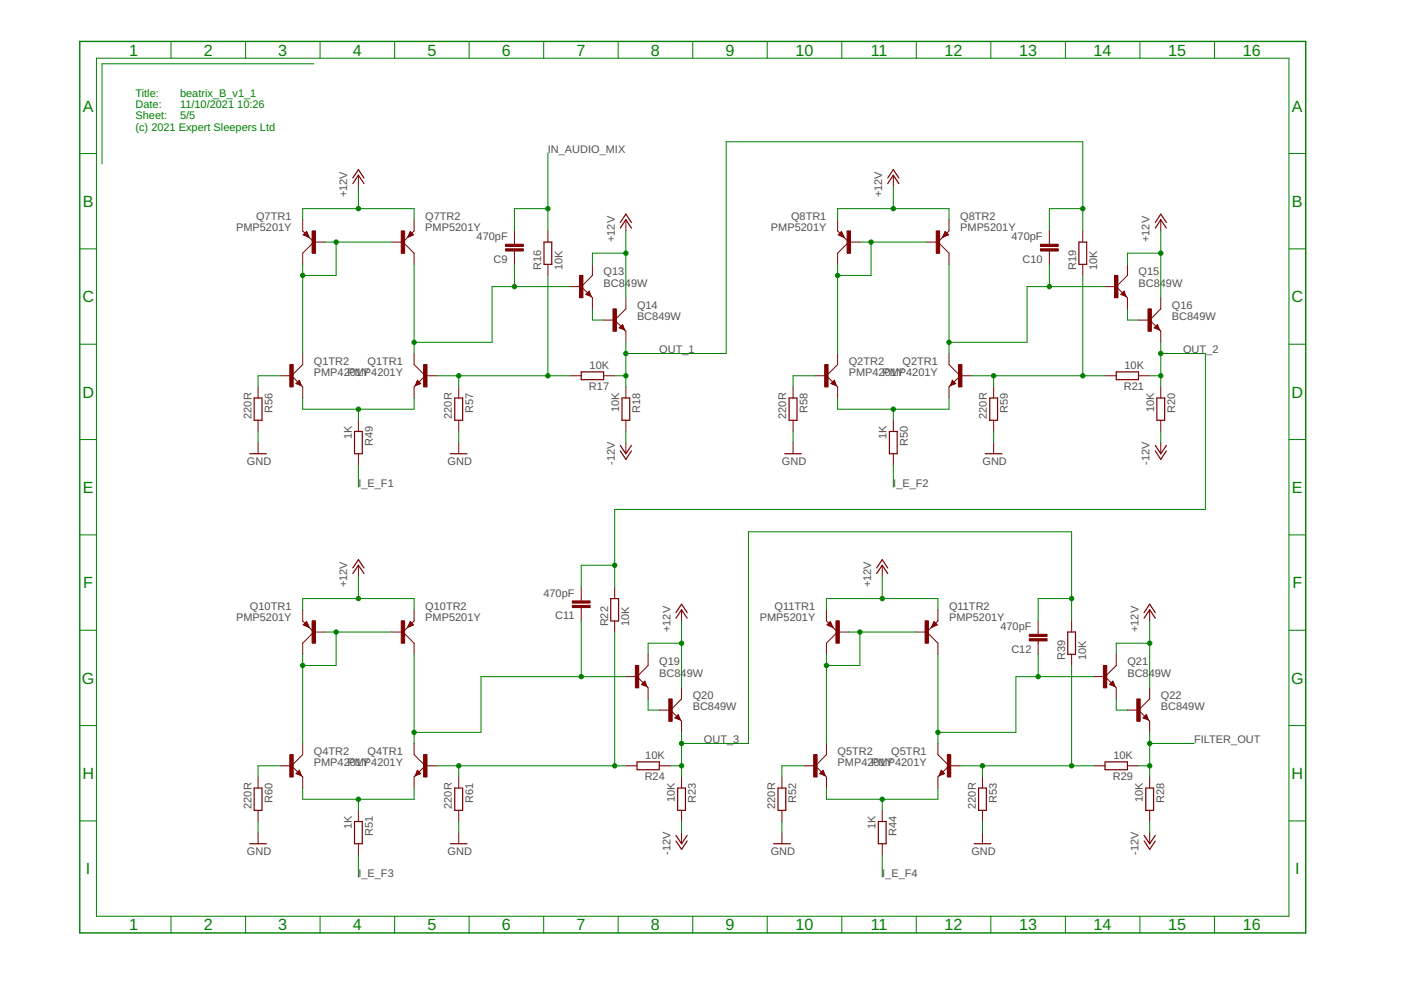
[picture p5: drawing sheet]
<svg xmlns="http://www.w3.org/2000/svg" width="297mm" height="210mm" viewBox="0 0 297 210" stroke-linecap="round" stroke-linejoin="round" font-family="sans-serif">
<g fill="none" stroke="#800000" stroke-width=".25">
<path d="M74.8 38.9l1.2-1.8 1.2 1.8M74.8 37.7l1.2-1.7 1.2 1.7M188.2 38.9l1.2-1.8 1.2 1.8M188.2 37.7l1.2-1.7 1.2 1.7M64.5 49.8l.5-.5 .3 .8zM65 49.6l-.2 .2M87 49.3l.4 .5-.8 .3zM87 49.6l.2 .2M115.3 51.3h1.7v4.7h-1.7zM131.5 48.4l1.2-1.8 1.2 1.8M131.5 47.2l1.2-1.8 1.2 1.8M178.4 49.3l.4 .8-.9-.3z"/>
<path d="M178.4 49.6l-.2 .2M200.4 49.3l.5 .5-.9 .3zM200.4 49.6l.2 .2M228.7 51.3h1.7v4.7h-1.7zM244.9 48.4l1.2-1.8 1.2 1.8M244.9 47.2l1.2-1.8 1.2 1.8M123.2 78.8h4.8v1.7h-4.8zM124.4 62.4l.5-.4 .2 .7zM124.9 62.2l-.2 .2M131.5 69.5l.5-.5 .2 .7zM132 69.3l-.3 .2M236.7 78.8h4.7v1.7h-4.7z"/>
<path d="M238.3 62l.2 .7-.7-.3zM238.3 62.2l-.2 .2M245.4 69l.2 .7-.7-.2zM245.4 69.3l-.2 .2M52.9 96.2h3.6M53.9 84.4h1.6v4.7h-1.6zM63.5 80.9l.2 .7-.7-.3zM63.5 81.1l-.3 .2M75.2 91.5h1.6v4.7h-1.6zM88.5 80.9l.5 .4-.7 .3zM88.5 81.1l.3 .2M95.5 96.2h3.5"/>
<path d="M96.4 84.4h1.7v4.7h-1.7zM131.5 94.4l1.2 1.8 1.2-1.8M131.5 95.6l1.2 1.8 1.2-1.8M131.9 84.4h1.6v4.7h-1.6zM166.4 96.2h3.5M167.3 84.4h1.7v4.7h-1.7zM176.4 81.3l.5-.4 .2 .7zM176.9 81.1l-.3 .2M188.6 91.5h1.6v4.7h-1.6zM201.9 80.9l.5 .4-.7 .3zM201.9 81.1l.3 .2M208.9 96.2h3.5"/>
<path d="M209.8 84.4h1.7v4.7h-1.7zM244.9 94.4l1.2 1.8 1.2-1.8M244.9 95.6l1.2 1.8 1.2-1.8M245.3 84.4h1.6v4.7h-1.6zM65 132l.3 .8-.8-.3zM65 132.2l-.2 .3M74.8 121.6l1.2-1.8 1.2 1.8M74.8 120.4l1.2-1.7 1.2 1.7M87 132l.4 .5-.8 .3zM87 132.2l.2 .3M129.5 126.9h1.6v4.8h-1.6zM143.3 131.1l1.2-1.8 1.2 1.8"/>
<path d="M143.3 129.9l1.2-1.8 1.2 1.8M176 132l.4 .8-.8-.3zM176 132.2l-.2 .3M185.9 121.6l1.1-1.8 1.2 1.8M185.9 120.4l1.1-1.7 1.2 1.7M198 132l.5 .5-.8 .3zM198 132.2l.3 .3M226.4 134h1.6v4.7h-1.6zM242.6 131.1l1.2-1.8 1.1 1.8M242.6 129.9l1.2-1.8 1.1 1.8M136.2 145.1l.5-.4 .2 .7zM136.7 144.9l-.2 .2"/>
<path d="M143.8 151.7l.2 .7-.7-.2zM143.8 152l-.2 .2M235.9 144.7l.3 .7-.7-.3zM235.9 144.9l-.2 .2M243 151.7l.3 .7-.7-.2zM243 152l-.2 .2M52.9 178.9h3.6M53.9 167.1h1.6v4.7h-1.6zM63.5 163.6l.2 .7-.7-.3zM63.5 163.8l-.3 .2M75.2 174.2h1.6v4.7h-1.6zM88.5 163.6l.5 .4-.7 .3z"/>
<path d="M88.5 163.8l.3 .2M95.5 178.9h3.5M96.4 167.1h1.7v4.7h-1.7zM135.1 161.5h4.7v1.7h-4.7zM143.3 177.1l1.2 1.8 1.2-1.8M143.3 178.3l1.2 1.8 1.2-1.8M143.7 167.1h1.6v4.7h-1.6zM164 178.9h3.6M165 167.1h1.6v4.7h-1.6zM174.5 163.6l.3 .7-.7-.3zM174.5 163.8l-.2 .2M186.2 174.2h1.7v4.7h-1.7z"/>
<path d="M199.6 163.6l.4 .4-.7 .3zM199.6 163.8l.2 .2M206.5 178.9h3.6M207.5 167.1h1.6v4.7h-1.6zM234.3 161.5h4.7v1.7h-4.7zM242.6 177.1l1.2 1.8 1.1-1.8M242.6 178.3l1.2 1.8 1.1-1.8M242.9 167.1h1.7v4.7h-1.7z"/>
</g>
<g fill="none" stroke="#800000" stroke-width=".21">
<path d="M76 37.1v2.4M189.4 37.1v2.4M64.2 46.6v2.4l1.4 1.4M64.3 49.8l.7-.7 .6 1.3zM65.6 50.4l.9 .9M66.5 51.3l-2.3 2.4v2.3M66.5 51.3h2.4M83.1 51.3h2.3M85.4 51.3l2.4 2.4v2.3M86.4 50.4l-1 .9M87 49.1l.7 .7-1.3 .6zM87.8 46.6v2.4l-1.4 1.4"/>
<path d="M109.1 49v2.8M109.1 53.2v2.8M116.2 49v2.3M116.2 56v2.4M125.6 56v2.4l-2.4 2.4M132.7 46.6v2.4M177.6 46.6v2.4l2.4 2.3M178.4 49.1l.6 1.3-1.3-.6zM180 51.3h2.3M180 51.3l-2.4 2.4v2.3M196.5 51.3h2.4M198.9 51.3l2.3 2.4v2.3"/>
<path d="M199.8 50.4l-.9 .9M200.4 49.1l.7 .7-1.3 .6zM201.2 46.6v2.4l-1.4 1.4M222.5 49v2.8M222.5 53.2v2.8M229.6 49v2.3M229.6 56v2.4M239 56v2.4l-2.3 2.4M246.1 46.6v2.4M59.4 79.7h2.4M61.8 79.7l2.4 2.3v2.4M64.2 75v2.3l-2.4 2.4"/>
<path d="M87.8 75v2.3l2.4 2.4M90.2 79.7l-2.2 2.1M90.2 79.7h2.3M120.9 79.7h2.3M120.9 60.8h2.3M123.2 60.8l2.2 2.1M124.2 62.4l.7-.7 .5 1.2zM125.4 62.9l.2 .2v2.4M128 79.7h2.3M128 67.9h2.3M130.3 67.9l2.4 2.3v2.4M131.3 69.5l.7-.7 .5 1.2z"/>
<path d="M132.7 63.1v2.4l-2.4 2.4M172.9 79.7h2.3M175.2 79.7l2.2 2.1M177.6 75v2.3l-2.4 2.4M201.2 75v2.3l2.4 2.4M203.6 79.7h2.4M203.6 79.7l-2.4 2.3v2.4M234.3 79.7h2.4M234.3 60.8h2.4M236.7 60.8l2.3 2.3v2.4M238.3 61.7l.5 1.2-1.2-.5zM241.4 79.7h2.4"/>
<path d="M241.4 67.9h2.4M243.8 67.9l2.3 2.3v2.4M244.7 69.5l.7-.7 .5 1.2zM246.1 63.1v2.4l-2.3 2.4M54.7 82v2.4M54.7 89.1v2.4M54.7 93.9v2.3M63.5 80.6l.4 1.2-1.1-.5zM76 89.1v2.4M76 96.2v2.4M88 81.8l-.2 .2v2.4M88.5 80.6l.7 .7-1.2 .5z"/>
<path d="M97.3 82v2.4M97.3 89.1v2.4M97.3 93.9v2.3M132.7 82v2.4M132.7 89.1v2.4M132.7 93.9v2.3M168.1 82v2.4M168.1 89.1v2.4M168.1 93.9v2.3M176.2 81.3l.7-.7 .5 1.2zM177.4 81.8l.2 .2v2.4M189.4 89.1v2.4"/>
<path d="M189.4 96.2v2.4M201.9 80.6l.7 .7-1.1 .5zM210.7 82v2.4M210.7 89.1v2.4M210.7 93.9v2.3M246.1 82v2.4M246.1 89.1v2.4M246.1 93.9v2.3M76 119.8v2.4M187 119.8v2.4M64.2 129.3v2.4l2.3 2.3M64.3 132.5l.7-.7 .6 1.3z"/>
<path d="M66.5 134l-2.3 2.4v2.3M66.5 134h2.4M83.1 134h2.3M85.4 134l2.4 2.4v2.3M86.4 133.1l-1 .9M87 131.8l.7 .7-1.3 .6zM87.8 129.3v2.4l-1.4 1.4M123.2 124.6v2.8M123.2 128.8v2.9M130.3 124.6v2.3M130.3 131.7v2.3M137.4 138.7v2.4l-2.3 2.4"/>
<path d="M144.5 129.3v2.4M175.2 129.3v2.4l1.4 1.4M176 131.8l.6 1.3-1.3-.6zM176.6 133.1l1 .9M177.6 134h2.4M177.6 134l-2.4 2.4v2.3M194.1 134h2.4M196.5 134l2.4 2.4v2.3M197.4 133.1l-.9 .9M198 131.8l.7 .7-1.3 .6zM198.9 129.3v2.4l-1.5 1.4M220.1 131.7v2.8"/>
<path d="M220.1 135.9v2.8M227.2 131.7v2.3M227.2 138.7v2.4M236.7 138.7v2.4l-2.4 2.4M243.8 129.3v2.4M64.2 157.6v2.4l-2.4 2.4M87.8 157.6v2.4l2.4 2.4M132.7 143.5h2.4M135.1 143.5l2.3 2.3v2.4M136.7 144.4l.5 1.2-1.2-.5zM139.8 150.6h2.4M142.2 150.6l2.3 2.3v2.4"/>
<path d="M143.8 151.5l.5 1.2-1.2-.5zM144.5 145.8v2.4l-2.3 2.4M175.2 157.6v2.4l-2.3 2.4M198.9 157.6v2.4l2.3 2.4M231.9 143.5h2.4M234.3 143.5l2.4 2.3v2.4M235.9 144.4l.5 1.2-1.2-.5zM239 150.6h2.4M241.4 150.6l2.1 2.1M243 151.5l.5 1.2-1.2-.5zM243.5 152.7l.3 .2v2.4M243.8 145.8v2.4l-2.4 2.4"/>
<path d="M54.7 164.7v2.4M54.7 171.8v2.4M54.7 176.5v2.4M59.4 162.4h2.4M61.8 162.4l2.1 2.1M63.5 163.3l.4 1.2-1.1-.5zM63.9 164.5l.3 .2v2.4M76 171.8v2.4M76 178.9v2.4M88.5 163.3l.7 .7-1.2 .5zM90.2 162.4l-2.4 2.3v2.4M90.2 162.4h2.3"/>
<path d="M97.3 164.7v2.4M97.3 171.8v2.4M97.3 176.5v2.4M132.7 162.4h2.4M139.8 162.4h2.4M144.5 164.7v2.4M144.5 171.8v2.4M144.5 176.5v2.4M165.8 164.7v2.4M165.8 171.8v2.4M165.8 176.5v2.4M170.5 162.4h2.4"/>
<path d="M172.9 162.4l2.3 2.3v2.4M174.5 163.3l.5 1.2-1.2-.5zM187 171.8v2.4M187 178.9v2.4M199.6 163.3l.7 .7-1.2 .5zM201.2 162.4h2.4M201.2 162.4l-2.3 2.3v2.4M208.3 164.7v2.4M208.3 171.8v2.4M208.3 176.5v2.4M231.9 162.4h2.4M239 162.4h2.4"/>
<path d="M243.8 164.7v2.4M243.8 171.8v2.4M243.8 176.5v2.4"/>
</g>
<g fill="#800000" stroke="#800000" stroke-width=".21">
<path d="M66.2 49h.7v4.7h-.7z"/>
<path d="M85.1 49h.7v4.7h-.7z"/>
<path d="M89.8 77.3h.7v4.7h-.7z"/>
<path d="M61.4 77.3h.8v4.7h-.8z"/>
<path d="M122.9 58.4h.7v4.7h-.7z"/>
<path d="M130 65.5h.7v4.7h-.7z"/>
<path d="M107.2 51.8h3.8v.5h-3.8z"/>
<path d="M107.2 52.7h3.8v.5h-3.8z"/>
<path d="M179.6 49h.7v4.7h-.7z"/>
<path d="M198.5 49h.7v4.7h-.7z"/>
<path d="M203.2 77.3h.7v4.7h-.7z"/>
<path d="M174.9 77.3h.7v4.7h-.7z"/>
<path d="M236.3 58.4h.7v4.7h-.7z"/>
<path d="M243.4 65.5h.7v4.7h-.7z"/>
<path d="M220.6 51.8h3.8v.5h-3.8z"/>
<path d="M220.6 52.7h3.8v.5h-3.8z"/>
<path d="M66.2 131.6h.7v4.8h-.7z"/>
<path d="M85.1 131.6h.7v4.8h-.7z"/>
<path d="M89.8 160h.7v4.7h-.7z"/>
<path d="M61.4 160h.8v4.7h-.8z"/>
<path d="M134.7 141.1h.7v4.7h-.7z"/>
<path d="M141.8 148.2h.7v4.7h-.7z"/>
<path d="M121.3 127.4h3.8v.5h-3.8z"/>
<path d="M121.3 128.4h3.8v.4h-3.8z"/>
<path d="M177.2 131.6h.7v4.8h-.7z"/>
<path d="M196.1 131.6h.7v4.8h-.7z"/>
<path d="M200.9 160h.7v4.7h-.7z"/>
<path d="M172.5 160h.7v4.7h-.7z"/>
<path d="M233.9 141.1h.8v4.7h-.8z"/>
<path d="M241 148.2h.7v4.7h-.7z"/>
<path d="M218.2 134.5h3.8v.5h-3.8z"/>
<path d="M218.2 135.4h3.8v.5h-3.8z"/>
</g>
<path d="M16.9 8.8h259.9v189h-259.9z" fill="none" stroke="#008000" stroke-width=".3"/>
<g fill="none" stroke="#008000" stroke-width=".21">
<path d="M20.4 12.3h252.9v182h-252.9zM36.3 8.8v3.5M52.1 8.8v3.5M66.5 13.5h-44.9v21.3M67.9 8.8v3.5M83.7 8.8v3.5M99.5 8.8v3.5M115.3 8.8v3.5M131.1 8.8v3.5M146.9 8.8v3.5M162.7 8.8v3.5M178.5 8.8v3.5"/>
<path d="M194.3 8.8v3.5M210.1 8.8v3.5M225.9 8.8v3.5M241.7 8.8v3.5M257.5 8.8v3.5M16.9 32.6h3.5M76 39.5v4.7M116.2 32.4v16.6M189.4 39.5v4.7M273.3 32.6h3.5M16.9 52.8h3.5M64.2 46.6v-2.4h23.6v2.4"/>
<path d="M64.2 56v19M68.9 51.3h14.2M71.3 51.3v7.1h-7.1M87.8 56v19M109.1 56v4.8M116.2 44.2h-7.1v4.8M116.2 58.4v21.3M132.7 49v14.1M132.7 53.7h-7.1v2.3M177.6 46.6v-2.4h23.6v2.4M177.6 56v19M182.3 51.3h14.2"/>
<path d="M184.7 51.3v7.1h-7.1M201.2 56v19M222.5 56v4.8M229.6 44.2h-7.1v4.8M229.6 49v-18.9h-75.6v44.9h-21.3M229.6 58.4v21.3M246.1 49v14.1M246.1 53.7h-7.1v2.3M273.3 52.8h3.5M16.9 73h3.5M59.4 79.7h-4.7v2.3M92.5 79.7h28.4"/>
<path d="M97.3 79.7v2.3M120.9 60.8h-16.6v11.8h-16.5M125.6 65.5v2.4h2.4M130.3 79.7h2.4M132.7 72.6v9.4M172.9 79.7h-4.8v2.3M206 79.7h28.3M210.7 79.7v2.3M234.3 60.8h-16.5v11.8h-16.6M239 65.5v2.4h2.4M243.8 79.7h2.3M246.1 72.6v9.4"/>
<path d="M246.1 75h9.5v33h-125.3v16.6M273.3 73h3.5M16.9 93.2h3.5M54.7 91.5v2.4M64.2 84.4v2.4h23.6v-2.4M76 86.8v2.3M76 98.6v4.7M97.3 91.5v2.4M132.7 91.5v2.4M168.1 91.5v2.4M177.6 84.4v2.4h23.6v-2.4M189.4 86.8v2.3"/>
<path d="M189.4 98.6v4.7M210.7 91.5v2.4M246.1 91.5v2.4M273.3 93.2h3.5M16.9 113.4h3.5M130.3 119.8h-7.1v4.8M273.3 113.4h3.5M16.9 133.6h3.5M64.2 129.3v-2.4h23.6v2.4M64.2 138.7v18.9M68.9 134h14.2M71.3 134v7.1h-7.1"/>
<path d="M76 122.2v4.7M87.8 138.7v18.9M123.2 131.7v11.8M130.3 134v28.4M144.5 131.7v14.1M144.5 136.4h-7.1v2.3M175.2 129.3v-2.4h23.7v2.4M175.2 138.7v18.9M180 134h14.1M182.3 134v7.1h-7.1M187 122.2v4.7M198.9 138.7v18.9"/>
<path d="M220.1 138.7v4.8M227.2 126.9h-7.1v4.8M227.2 131.7v-18.9h-68.5v44.8h-14.2M243.8 131.7v14.1M243.8 136.4h-7.1v2.3M273.3 133.6h3.5M16.9 153.8h3.5M132.7 143.5h-30.7v11.8h-14.2M137.4 148.2v2.4h2.4M144.5 155.3v9.4M227.2 141.1v21.3M231.9 143.5h-16.5v11.8h-16.5"/>
<path d="M236.7 148.2v2.4h2.3M243.8 155.3v9.4M243.8 157.6h9.4M273.3 153.8h3.5M16.9 174.1h3.5M54.7 174.2v2.3M59.4 162.4h-4.7v2.3M64.2 167.1v2.4h23.6v-2.4M76 169.5v2.3M92.5 162.4h40.2M97.3 162.4v2.3M97.3 174.2v2.3"/>
<path d="M142.2 162.4h2.3M144.5 174.2v2.3M165.8 174.2v2.3M170.5 162.4h-4.7v2.3M175.2 167.1v2.4h23.7v-2.4M187 169.5v2.3M203.6 162.4h28.3M208.3 162.4v2.3M208.3 174.2v2.3M241.4 162.4h2.4M243.8 174.2v2.3M273.3 174.1h3.5"/>
<path d="M36.3 194.3v3.5M52.1 194.3v3.5M67.9 194.3v3.5M76 181.3v4.7M83.7 194.3v3.5M99.5 194.3v3.5M115.3 194.3v3.5M131.1 194.3v3.5M146.9 194.3v3.5M162.7 194.3v3.5M178.5 194.3v3.5M187 181.3v4.7"/>
<path d="M194.3 194.3v3.5M210.1 194.3v3.5M225.9 194.3v3.5M241.7 194.3v3.5M257.5 194.3v3.5"/>
</g>
<g fill="#008000" stroke="#008000" stroke-width=".21">
<circle cx="76" cy="44.2" r=".47"/>
<circle cx="132.7" cy="53.7" r=".47"/>
<circle cx="189.4" cy="44.2" r=".47"/>
<circle cx="246.1" cy="53.7" r=".47"/>
<circle cx="76" cy="126.9" r=".47"/>
<circle cx="144.5" cy="136.4" r=".47"/>
<circle cx="187" cy="126.9" r=".47"/>
<circle cx="243.8" cy="136.4" r=".47"/>
<circle cx="76" cy="86.8" r=".47"/>
<circle cx="132.7" cy="79.7" r=".47"/>
<circle cx="132.7" cy="75" r=".47"/>
<circle cx="229.6" cy="44.2" r=".47"/>
<circle cx="109.1" cy="60.8" r=".47"/>
<circle cx="87.8" cy="72.6" r=".47"/>
<circle cx="97.3" cy="79.7" r=".47"/>
<circle cx="116.2" cy="79.7" r=".47"/>
<circle cx="64.2" cy="58.4" r=".47"/>
<circle cx="71.3" cy="51.3" r=".47"/>
<circle cx="189.4" cy="86.8" r=".47"/>
<circle cx="222.5" cy="60.8" r=".47"/>
<circle cx="201.2" cy="72.6" r=".47"/>
<circle cx="210.7" cy="79.7" r=".47"/>
<circle cx="229.6" cy="79.7" r=".47"/>
<circle cx="177.6" cy="58.4" r=".47"/>
<circle cx="184.7" cy="51.3" r=".47"/>
<circle cx="76" cy="169.5" r=".47"/>
<circle cx="123.2" cy="143.5" r=".47"/>
<circle cx="87.8" cy="155.3" r=".47"/>
<circle cx="97.3" cy="162.4" r=".47"/>
<circle cx="130.3" cy="162.4" r=".47"/>
<circle cx="64.2" cy="141.1" r=".47"/>
<circle cx="71.3" cy="134" r=".47"/>
<circle cx="130.3" cy="119.8" r=".47"/>
<circle cx="246.1" cy="79.7" r=".47"/>
<circle cx="246.1" cy="75" r=".47"/>
<circle cx="116.2" cy="44.2" r=".47"/>
<circle cx="144.5" cy="162.4" r=".47"/>
<circle cx="144.5" cy="157.6" r=".47"/>
<circle cx="227.2" cy="126.9" r=".47"/>
<circle cx="187" cy="169.5" r=".47"/>
<circle cx="220.1" cy="143.5" r=".47"/>
<circle cx="198.9" cy="155.3" r=".47"/>
<circle cx="208.3" cy="162.4" r=".47"/>
<circle cx="227.2" cy="162.4" r=".47"/>
<circle cx="175.2" cy="141.1" r=".47"/>
<circle cx="182.3" cy="134" r=".47"/>
<circle cx="243.8" cy="162.4" r=".47"/>
<circle cx="243.8" cy="157.6" r=".47"/>
</g>
<g font-size="3.4" fill="#008000">
<text x="27.4" y="11.8">1</text>
<text x="43.2" y="11.8">2</text>
<text x="59" y="11.8">3</text>
<text x="74.8" y="11.8">4</text>
<text x="90.6" y="11.8">5</text>
<text x="106.4" y="11.8">6</text>
<text x="122.2" y="11.8">7</text>
<text x="138" y="11.8">8</text>
<text x="153.8" y="11.8">9</text>
<text x="168.7" y="11.8">10</text>
<text x="184.6" y="11.8">11</text>
<text x="200.3" y="11.8">12</text>
<text x="216.1" y="11.8">13</text>
<text x="231.9" y="11.8">14</text>
<text x="247.7" y="11.8">15</text>
<text x="263.5" y="11.8">16</text>
<text x="17.5" y="23.6">A</text>
<text x="273.9" y="23.6">A</text>
<text x="17.5" y="43.9">B</text>
<text x="273.9" y="43.9">B</text>
<text x="17.5" y="64.1">C</text>
<text x="273.8" y="64.1">C</text>
<text x="17.5" y="84.3">D</text>
<text x="273.8" y="84.3">D</text>
<text x="17.5" y="104.5">E</text>
<text x="273.9" y="104.5">E</text>
<text x="17.6" y="124.7">F</text>
<text x="274" y="124.7">F</text>
<text x="17.4" y="144.9">G</text>
<text x="273.7" y="144.9">G</text>
<text x="17.5" y="165.1">H</text>
<text x="273.8" y="165.1">H</text>
<text x="18.2" y="185.4">I</text>
<text x="274.6" y="185.4">I</text>
<text x="27.4" y="197.2">1</text>
<text x="43.2" y="197.2">2</text>
<text x="59" y="197.2">3</text>
<text x="74.8" y="197.2">4</text>
<text x="90.6" y="197.2">5</text>
<text x="106.4" y="197.2">6</text>
<text x="122.2" y="197.2">7</text>
<text x="138" y="197.2">8</text>
<text x="153.8" y="197.2">9</text>
<text x="168.7" y="197.2">10</text>
<text x="184.6" y="197.2">11</text>
<text x="200.3" y="197.2">12</text>
<text x="216.1" y="197.2">13</text>
<text x="231.9" y="197.2">14</text>
<text x="247.7" y="197.2">15</text>
<text x="263.5" y="197.2">16</text>
</g>
<g font-size="2.3" fill="#008000">
<text x="28.7" y="20.6">Title:</text>
<text x="28.7" y="23">Date:</text>
<text x="38.2" y="20.6">beatrix_B_v1_1</text>
<text x="38.2" y="23">11/10/2021</text>
<text x="50.3" y="23">10:26</text>
<text x="28.7" y="25.3">Sheet:</text>
<text x="28.7" y="27.7">(c) 2021 Expert Sleepers Ltd</text>
<text x="38.2" y="25.3">5/5</text>
</g>
<g font-size="2.3" fill="#505050">
<text x="116.2" y="32.4">IN_AUDIO_MIX</text>
<text x="73.6" y="41.9" transform="rotate(-90 73.6 41.9)">+12V</text>
<text x="187" y="41.9" transform="rotate(-90 187 41.9)">+12V</text>
<text x="54.3" y="46.6">Q7TR1</text>
<text x="90.2" y="46.6">Q7TR2</text>
<text x="167.7" y="46.6">Q8TR1</text>
<text x="203.6" y="46.6">Q8TR2</text>
<text x="50" y="49">PMP5201Y</text>
<text x="90.2" y="49">PMP5201Y</text>
<text x="101" y="51">470pF</text>
<text x="130.3" y="51.3" transform="rotate(-90 130.3 51.3)">+12V</text>
<text x="163.5" y="49">PMP5201Y</text>
<text x="203.6" y="49">PMP5201Y</text>
<text x="214.5" y="51">470pF</text>
<text x="243.8" y="51.3" transform="rotate(-90 243.8 51.3)">+12V</text>
<text x="104.7" y="55.7">C9</text>
<text x="114.8" y="57.2" transform="rotate(-90 114.8 57.2)">R16</text>
<text x="119.2" y="57.2" transform="rotate(-90 119.2 57.2)">10K</text>
<text x="128" y="58.4">Q13</text>
<text x="216.8" y="55.7">C10</text>
<text x="228.2" y="57.2" transform="rotate(-90 228.2 57.2)">R19</text>
<text x="232.6" y="57.2" transform="rotate(-90 232.6 57.2)">10K</text>
<text x="241.4" y="58.4">Q15</text>
<text x="128" y="60.8">BC849W</text>
<text x="135.1" y="65.5">Q14</text>
<text x="241.4" y="60.8">BC849W</text>
<text x="248.5" y="65.5">Q16</text>
<text x="135.1" y="67.9">BC849W</text>
<text x="248.5" y="67.9">BC849W</text>
<text x="66.5" y="77.3">Q1TR2</text>
<text x="77.9" y="77.3">Q1TR1</text>
<text x="139.8" y="74.9">OUT_1</text>
<text x="180" y="77.3">Q2TR2</text>
<text x="191.3" y="77.3">Q2TR1</text>
<text x="250.8" y="74.9">OUT_2</text>
<text x="66.5" y="79.7">PMP42P0MP4201Y</text>
<text x="75.5" y="79.7">1Y</text>
<text x="124.9" y="82.7">R17</text>
<text x="125" y="78.3">10K</text>
<text x="180" y="79.7">PMP42P0MP4201Y</text>
<text x="188.9" y="79.7">1Y</text>
<text x="238.3" y="82.7">R21</text>
<text x="238.4" y="78.3">10K</text>
<text x="53.3" y="88.8" transform="rotate(-90 53.3 88.8)">220R</text>
<text x="57.8" y="87.5" transform="rotate(-90 57.8 87.5)">R56</text>
<text x="95.8" y="88.8" transform="rotate(-90 95.8 88.8)">220R</text>
<text x="100.3" y="87.5" transform="rotate(-90 100.3 87.5)">R57</text>
<text x="131.3" y="87.4" transform="rotate(-90 131.3 87.4)">10K</text>
<text x="135.7" y="87.5" transform="rotate(-90 135.7 87.5)">R18</text>
<text x="166.7" y="88.8" transform="rotate(-90 166.7 88.8)">220R</text>
<text x="171.2" y="87.5" transform="rotate(-90 171.2 87.5)">R58</text>
<text x="209.2" y="88.8" transform="rotate(-90 209.2 88.8)">220R</text>
<text x="213.7" y="87.5" transform="rotate(-90 213.7 87.5)">R59</text>
<text x="244.7" y="87.4" transform="rotate(-90 244.7 87.4)">10K</text>
<text x="249.2" y="87.5" transform="rotate(-90 249.2 87.5)">R20</text>
<text x="74.6" y="93.2" transform="rotate(-90 74.6 93.2)">1K</text>
<text x="79" y="94.6" transform="rotate(-90 79 94.6)">R49</text>
<text x="188" y="93.2" transform="rotate(-90 188 93.2)">1K</text>
<text x="192.4" y="94.6" transform="rotate(-90 192.4 94.6)">R50</text>
<text x="52.4" y="98.6">GND</text>
<text x="94.9" y="98.6">GND</text>
<text x="130.3" y="98.6" transform="rotate(-90 130.3 98.6)">-12V</text>
<text x="165.8" y="98.6">GND</text>
<text x="208.3" y="98.6">GND</text>
<text x="243.8" y="98.6" transform="rotate(-90 243.8 98.6)">-12V</text>
<text x="76" y="103.3">I_E_F1</text>
<text x="189.4" y="103.3">I_E_F2</text>
<text x="73.6" y="124.6" transform="rotate(-90 73.6 124.6)">+12V</text>
<text x="184.7" y="124.6" transform="rotate(-90 184.7 124.6)">+12V</text>
<text x="50" y="131.6">PMP5201Y</text>
<text x="53" y="129.3">Q10TR1</text>
<text x="90.2" y="131.6">PMP5201Y</text>
<text x="90.2" y="129.3">Q10TR2</text>
<text x="115.2" y="126.6">470pF</text>
<text x="117.7" y="131.3">C11</text>
<text x="161.1" y="131.6">PMP5201Y</text>
<text x="164.2" y="129.3">Q11TR1</text>
<text x="201.2" y="131.6">PMP5201Y</text>
<text x="201.2" y="129.3">Q11TR2</text>
<text x="128.9" y="132.8" transform="rotate(-90 128.9 132.8)">R22</text>
<text x="133.4" y="132.8" transform="rotate(-90 133.4 132.8)">10K</text>
<text x="142.1" y="134" transform="rotate(-90 142.1 134)">+12V</text>
<text x="212.1" y="133.7">470pF</text>
<text x="241.4" y="134" transform="rotate(-90 241.4 134)">+12V</text>
<text x="139.8" y="143.5">BC849W</text>
<text x="139.8" y="141.1">Q19</text>
<text x="214.4" y="138.4">C12</text>
<text x="225.8" y="139.9" transform="rotate(-90 225.8 139.9)">R39</text>
<text x="230.3" y="139.9" transform="rotate(-90 230.3 139.9)">10K</text>
<text x="239" y="143.5">BC849W</text>
<text x="239" y="141.1">Q21</text>
<text x="146.9" y="148.2">Q20</text>
<text x="246.1" y="148.2">Q22</text>
<text x="146.9" y="150.5">BC849W</text>
<text x="246.1" y="150.5">BC849W</text>
<text x="66.5" y="160">Q4TR2</text>
<text x="77.9" y="160">Q4TR1</text>
<text x="136.8" y="160.9">10K</text>
<text x="149.2" y="157.6">OUT_3</text>
<text x="177.6" y="160">Q5TR2</text>
<text x="189" y="160">Q5TR1</text>
<text x="236.1" y="160.9">10K</text>
<text x="253.2" y="157.6">FILTER_OUT</text>
<text x="66.5" y="162.4">PMP42P0MP4201Y</text>
<text x="75.5" y="162.4">1Y</text>
<text x="136.7" y="165.4">R24</text>
<text x="177.6" y="162.4">PMP42P0MP4201Y</text>
<text x="186.5" y="162.4">1Y</text>
<text x="235.9" y="165.4">R29</text>
<text x="53.3" y="171.5" transform="rotate(-90 53.3 171.5)">220R</text>
<text x="57.8" y="170.2" transform="rotate(-90 57.8 170.2)">R60</text>
<text x="95.8" y="171.5" transform="rotate(-90 95.8 171.5)">220R</text>
<text x="100.3" y="170.2" transform="rotate(-90 100.3 170.2)">R61</text>
<text x="143.1" y="170.1" transform="rotate(-90 143.1 170.1)">10K</text>
<text x="147.6" y="170.2" transform="rotate(-90 147.6 170.2)">R23</text>
<text x="164.4" y="171.5" transform="rotate(-90 164.4 171.5)">220R</text>
<text x="168.8" y="170.2" transform="rotate(-90 168.8 170.2)">R52</text>
<text x="206.9" y="171.5" transform="rotate(-90 206.9 171.5)">220R</text>
<text x="211.4" y="170.2" transform="rotate(-90 211.4 170.2)">R53</text>
<text x="242.3" y="170.1" transform="rotate(-90 242.3 170.1)">10K</text>
<text x="246.8" y="170.2" transform="rotate(-90 246.8 170.2)">R28</text>
<text x="74.6" y="175.9" transform="rotate(-90 74.6 175.9)">1K</text>
<text x="79" y="177.3" transform="rotate(-90 79 177.3)">R51</text>
<text x="185.6" y="175.9" transform="rotate(-90 185.6 175.9)">1K</text>
<text x="190.1" y="177.3" transform="rotate(-90 190.1 177.3)">R44</text>
<text x="52.4" y="181.3">GND</text>
<text x="76" y="186">I</text>
<text x="76.6" y="186">_E_F3</text>
<text x="94.9" y="181.3">GND</text>
<text x="142.1" y="181.3" transform="rotate(-90 142.1 181.3)">-12V</text>
<text x="163.4" y="181.3">GND</text>
<text x="187" y="186">I</text>
<text x="187.7" y="186">_E_F4</text>
<text x="205.9" y="181.3">GND</text>
<text x="241.4" y="181.3" transform="rotate(-90 241.4 181.3)">-12V</text>
</g>
</svg>
